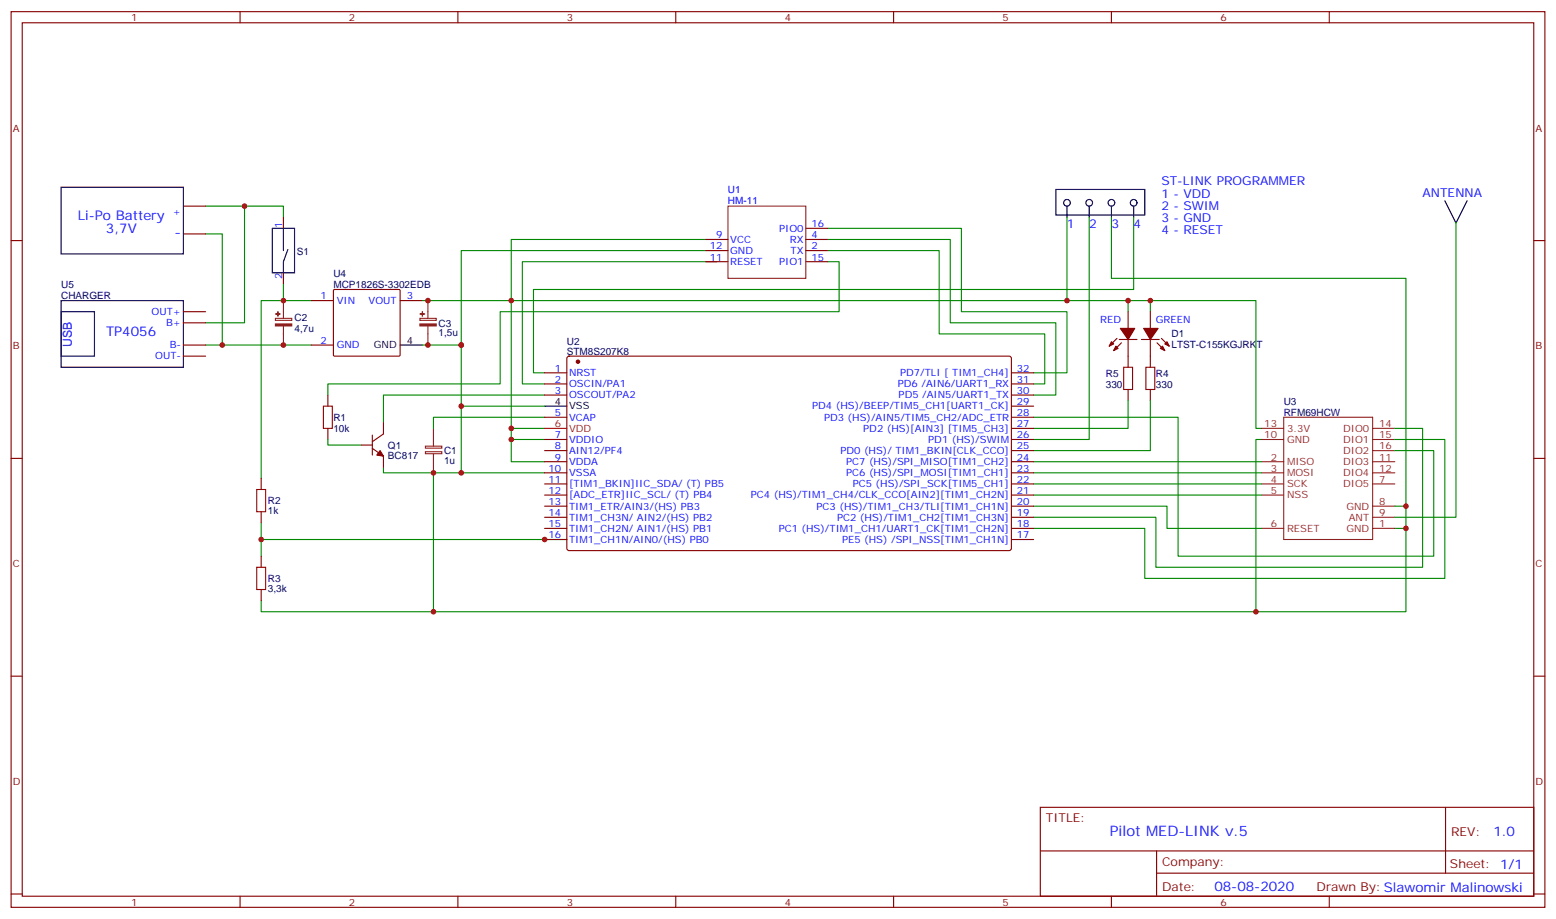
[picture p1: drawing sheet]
<svg xmlns="http://www.w3.org/2000/svg" width="494mm" height="292mm" viewBox="0 0 494 292" stroke-linecap="round" stroke-linejoin="round" font-family="sans-serif">
<g fill="none" stroke="#870000" stroke-width=".35">
<path d="M3.5 3.7h486.9v284.3h-486.9zM7.1 7.2h479.7v277.3h-479.7zM76.2 3.7v3.5M145.3 3.7v3.5M214.5 3.7v3.5M283.6 3.7v3.5M352.8 3.7v3.5M421.9 3.7v3.5M3.5 76.4h3.6M58.2 74.3h7.1M58.2 65.4h7.1M90 69v3.5"/>
<path d="M224 79.6h7.1M224 76h7.1M255.8 72.5h7M255.8 79.6h7M255.8 76h7M486.8 76.4h3.6M58.2 99h7.1M90 86.6v3.5M98.8 95.4h7M105.9 92.1l.3-.2h20.6l.2 .4-.1 20.6-.3 .2-20.6-.1-.2-.3zM127 95.4h7.1M224 83.1h7.1"/>
<path d="M255.8 83.1h7M358.1 99v5.2M365.1 99v5.2M58.2 113.1h7.1M58.2 109.5h7.1M58.2 102.5h7.1M98.8 109.5h7M172.9 118.4h7M180.2 113.3l.4-.2h140l.4 .7v60.6l-.7 .4-140-.1-.4-.6v-60.3zM321 118.4h7.1M354.5 107.4l-2.4 2.5M355.2 107.8h5.7"/>
<path d="M356 108.8l-2.5 2.5M358.1 107.8v8.8M362.3 107.8h5.6M365.1 107.8v8.8M367.2 108.8l2.5 2.5M368.7 107.4l2.4 2.5M104.1 125.4v3.5M104.1 136v3.5M118.2 138.1v6.4M121.7 134.2v3.6l-3.5 2.4M172.9 132.5h7M172.9 121.9h7"/>
<path d="M172.9 125.4h7M172.9 139.5h7M321 132.5h7.1M321 121.9h7.1M321 125.4h7.1M321 139.5h7.1M321 136h7.1M321 128.9h7.1M358.1 123.6v3.6M365.1 123.6v3.6M3.5 145.5h3.6M82.9 151.9v3.5"/>
<path d="M114.7 141.3h3.5M118.2 142.3l3.5 2.5v3.5M172.9 143.1h7M172.9 146.6h7M172.9 150.1h7M172.9 153.6h7M172.9 157.2h7M321 143.1h7.1M321 146.6h7.1M321 150.1h7.1M321 153.6h7.1M321 157.2h7.1"/>
<path d="M486.8 145.5h3.6M82.9 162.5v3.5M82.9 176.6v3.5M172.9 160.7h7M172.9 164.2h7M172.9 167.7h7M172.9 171.3h7M321 160.7h7.1M321 164.2h7.1M321 167.7h7.1M321 171.3h7.1M82.9 187.1v3.6"/>
<path d="M3.5 214.7h3.6M486.8 214.7h3.6M330.2 256.3h156.6v28.2h-156.6zM458.8 256.3v20.9M330.2 270.1h156.5M367.1 277.2h119.6M367.1 270.1v14.2M3.5 283.8h3.6M76.2 284.5v3.5M145.3 284.5v3.5M214.5 284.5v3.5M283.6 284.5v3.5"/>
<path d="M352.8 284.5v3.5M421.9 284.5v3.5M486.8 283.8h3.6"/>
</g>
<g fill="none" stroke="#008700" stroke-width=".35">
<path d="M65.3 74.3h5.3v35.2M65.3 65.4h12.3M90 69v-3.6h-12.4v37.1h-12.3M224 79.6h-77.6v29.9M224 76h-61.7v60M262.8 72.5h42.4v26.5h33.5v19.4h-10.6M262.8 76h38.8v26.5h33.5v22.9h-7M262.8 79.6h35.3v26.4h33.5v15.9h-3.5M338.7 69v26.4M345.7 69v70.5h-17.6M352.8 69v19.4h93.5v72.3M359.8 69v22.9h-190.5v26.5h3.6"/>
<path d="M462.1 70.7v93.5h-19.4M90 95.4h-7.1v56.5M90 90.1v5.3h8.8M134.1 95.4h264.5v40.6h1.8M227.5 83.1h-61.7v38.8h7.1M262.8 83.1h3.5v15.9h-107.6v22.9h-54.6v3.5M358.1 95.4v3.6M365.1 95.4v3.6M65.3 109.5h33.5M134.1 109.5h12.3v19.4M104.1 139.5v1.8h10.6M162.3 136v10.6h10.6"/>
<path d="M162.3 139.5h10.6M162.3 136h10.6M172.9 125.4h-51.2v8.8M172.9 128.9h-26.5v21.2h26.5M172.9 132.5h-35.3v3.5M328.1 132.5h45.8v44.1h81.2v-33.5h-12.4M358.1 127.2v8.8h-30M365.1 127.2v15.9h-37M400.4 139.5h-1.8v54.7M442.7 136h8.9v44.1h-84.7v-15.9h-38.8M442.7 139.5h15.9v44.1h-95.2v-15.9h-35.3M121.7 148.3v1.8h15.9v44.1"/>
<path d="M137.6 150.1h8.8M328.1 157.2h72.3M328.1 153.6h72.3M328.1 150.1h72.3M328.1 146.6h72.3M82.9 166v10.6M82.9 171.3h97M328.1 160.7h42.3v7h30M442.7 160.7h3.6v33.5h-308.7M442.7 167.7h3.6M82.9 190.7v3.5h54.7"/>
</g>
<g fill="none" stroke="#000" stroke-width=".35">
<path d="M19.4 59.4h38.8v21.2h-38.8zM86.4 72.5h7.1v14.1h-7.1zM90 72.5v7.1M91.4 79.2l-1.4 3.9v3.5M335.1 60.1h28.3v8.2h-28.3zM338.7 65.4v3.6M345.7 65.4v3.6M352.8 65.4v3.6M359.8 65.4v3.6M458.6 63.8l3.5 7 3.6-7M19.4 95.4h38.8v21.2h-38.8zM19.4 99h10.6v14.1h-10.6z"/>
<path d="M127 109.5h7.1M172.9 128.9h7"/>
<circle cx="338.7" cy="64.4" r="1.06"/>
<circle cx="345.7" cy="64.4" r="1.06"/>
<circle cx="352.8" cy="64.4" r="1.06"/>
<circle cx="359.8" cy="64.4" r="1.06"/>
</g>
<path d="M356.7 116.6h2.8v7h-2.8zM363.7 116.6h2.8v7h-2.8zM102.7 128.9h2.8v7.1h-2.8zM81.5 155.4h2.8v7.1h-2.8zM81.5 180.1h2.8v7h-2.8z" fill="none" stroke="#a10000" stroke-width=".35"/>
<g fill="#870000" stroke="#870000" stroke-width=".35">
<path d="M368.3 110.6l.7-.7 .7 1.4z"/>
<path d="M369.7 109.2l.7-.7 .7 1.4z"/>
<path d="M363 104.2h4.6l-2.5 3.6z"/>
<path d="M354.2 109.9l.7 .7-1.4 .7z"/>
<path d="M352.8 108.5l.7 .7-1.4 .7z"/>
<path d="M355.6 104.2h4.6l-2.1 3.6z"/>
<path d="M120.6 143.1l1.1 1.7-2.1-.3z"/>
<circle cx="183.4" cy="114.8" r=".53"/>
</g>
<g fill="none" stroke="#8c2424" stroke-width=".35">
<path d="M90 95.4v5.7M135.8 95.4v5.7M87.4 101.1h5.2v.6h-5.2zM90 103.5v6M133.3 101.1h5.2v.6h-5.2zM135.8 103.5v6M137.6 136v5.6M400.4 136h7.1M400.4 139.5h7.1M407.5 132.5h28.2v38.8h-28.2zM435.7 136h7M435.7 139.5h7"/>
<path d="M135 143.4h5.2v.6h-5.2zM135 141.6h5.2v.7h-5.2zM137.6 144.1v6M400.4 146.6h7.1M400.4 150.1h7.1M400.4 153.6h7.1M400.4 157.2h7.1M435.7 143.1h7M435.7 146.6h7M435.7 150.1h7M435.7 153.6h7M400.4 167.7h7.1"/>
<path d="M435.7 167.7h7M435.7 164.2h7M435.7 160.7h7"/>
</g>
<path d="M231.1 65.4h24.7v23h-24.7z" fill="none" stroke="#633" stroke-width=".35"/>
<g fill="#8c2424" stroke="#8c2424" stroke-width=".35">
<path d="M133.3 102.8h5.2v.7h-5.2z"/>
<path d="M133.3 99.7h1.5z"/>
<path d="M134.1 99v1.4z"/>
<path d="M87.4 102.8h5.2v.7h-5.2z"/>
<path d="M87.5 99.7h1.4z"/>
<path d="M88.2 99v1.4z"/>
</g>
<path d="M172.9 136h7" fill="none" stroke="#f00" stroke-width=".35"/>
<g fill="#c00">
<circle cx="146.4" cy="150.1" r=".88"/>
<circle cx="137.6" cy="150.1" r=".88"/>
<circle cx="398.6" cy="194.2" r=".88"/>
<circle cx="82.9" cy="171.3" r=".88"/>
<circle cx="172.9" cy="171.3" r=".88"/>
<circle cx="135.8" cy="95.4" r=".88"/>
<circle cx="162.3" cy="95.4" r=".88"/>
<circle cx="162.3" cy="136" r=".88"/>
<circle cx="162.3" cy="139.5" r=".88"/>
<circle cx="137.6" cy="194.2" r=".88"/>
<circle cx="90" cy="95.4" r=".88"/>
<circle cx="446.3" cy="160.7" r=".88"/>
<circle cx="365.1" cy="95.4" r=".88"/>
<circle cx="446.3" cy="167.7" r=".88"/>
<circle cx="146.4" cy="109.5" r=".88"/>
<circle cx="135.8" cy="109.5" r=".88"/>
<circle cx="146.4" cy="128.9" r=".88"/>
<circle cx="358.1" cy="95.4" r=".88"/>
<circle cx="338.7" cy="95.4" r=".88"/>
<circle cx="90" cy="109.5" r=".88"/>
<circle cx="77.6" cy="65.4" r=".88"/>
<circle cx="70.6" cy="109.5" r=".88"/>
</g>
<g font-size="4.6" fill="#00f">
<text x="55.4" y="75.3">-</text>
<text x="352.3" y="265.3">Pilot MED-LINK v.5</text>
</g>
<g font-size="4.2" fill="#00f">
<text x="24.7" y="69.8">Li-Po Battery</text>
<text x="33.6" y="74">3,7V</text>
<text x="33.6" y="106.8">TP4056</text>
<text x="474" y="265.6">1.0</text>
<text x="385.5" y="282.9">08-08-2020</text>
</g>
<g font-size="3.9" fill="#00f">
<text x="368.7" y="58.8">ST-LINK PROGRAMMER</text>
<text x="368.7" y="62.7">1 - VDD</text>
<text x="451.6" y="62.7">ANTENNA</text>
<text x="368.7" y="66.6">2 - SWIM</text>
<text x="368.7" y="70.5">3 - GND</text>
<text x="338.7" y="72.5">1</text>
<text x="345.7" y="72.5">2</text>
<text x="352.8" y="72.5">3</text>
<text x="359.8" y="72.5">4</text>
<text x="368.7" y="74.4">4 - RESET</text>
<text x="22.8" y="110.2" transform="rotate(-90 22.8 110.2)">USB</text>
</g>
<g font-size="3.9" fill="#800">
<text x="332" y="260.9">TITLE:</text>
<text x="460.6" y="265.6">REV:</text>
<text x="368.9" y="275.1">Company:</text>
<text x="460.2" y="275.7">Sheet: 1/1</text>
<text x="368.9" y="282.8">Date:</text>
<text x="417.9" y="282.8">Drawn By:Slawomir Malinowski</text>
</g>
<g font-size="3.2" fill="#800">
<text x="41.6" y="6.7">1</text>
<text x="110.8" y="6.7">2</text>
<text x="179.9" y="6.7">3</text>
<text x="249.1" y="6.7">4</text>
<text x="318.2" y="6.7">5</text>
<text x="387.3" y="6.7">6</text>
<text x="4.1" y="41.8">A</text>
<text x="487.4" y="41.8">A</text>
<text x="4.1" y="110.9">B</text>
<text x="487.4" y="110.9">B</text>
<text x="4.1" y="180.1">C</text>
<text x="487.4" y="180.1">C</text>
<text x="4.1" y="249.2">D</text>
<text x="487.4" y="249.2">D</text>
<text x="41.6" y="287.5">1</text>
<text x="110.8" y="287.5">2</text>
<text x="179.9" y="287.5">3</text>
<text x="249.1" y="287.5">4</text>
<text x="318.2" y="287.5">5</text>
<text x="387.3" y="287.5">6</text>
</g>
<g font-size="3.2" fill="#00f">
<text x="231.1" y="64.9">HM-11</text>
<text x="231.1" y="61.4">U1</text>
<text x="54.9" y="68.3">+</text>
<text x="89.6" y="72.5" transform="rotate(-90 89.6 72.5)">1</text>
<text x="227.3" y="75.7">9</text>
<text x="231.8" y="77.1">VCC</text>
<text x="247.3" y="73.6">PIO0</text>
<text x="250.7" y="77.1">RX</text>
<text x="257.5" y="72.1">16</text>
<text x="257.5" y="75.7">4</text>
<text x="225.3" y="82.7">11</text>
<text x="225.3" y="79.2">12</text>
<text x="231.8" y="80.6">GND</text>
<text x="250.9" y="80.6">TX</text>
<text x="257.5" y="82.7">15</text>
<text x="257.5" y="79.2">2</text>
<text x="89.6" y="88.6" transform="rotate(-90 89.6 88.6)">2</text>
<text x="231.8" y="84.1">RESET</text>
<text x="247.3" y="84.1">PIO1</text>
<text x="101.7" y="95.1">1</text>
<text x="129.1" y="95.1">3</text>
<text x="48.1" y="100">OUT+</text>
<text x="106.9" y="96.5">VIN</text>
<text x="117" y="96.5">VOUT</text>
<text x="52.7" y="103.5">B+</text>
<text x="349.2" y="102.5">RED</text>
<text x="366.9" y="102.5">GREEN</text>
<text x="53.9" y="110.6">B-</text>
<text x="101.7" y="109.2">2</text>
<text x="106.9" y="110.6">GND</text>
<text x="49.3" y="114.1">OUT-</text>
<text x="176.1" y="118">1</text>
<text x="180.6" y="119.4">NRST</text>
<text x="285.7" y="119.4">PD7/TLI [ TIM1_CH4]</text>
<text x="322.8" y="118">32</text>
<text x="176.1" y="121.5">2</text>
<text x="176.1" y="125.1">3</text>
<text x="180.6" y="122.9">OSCIN/PA1</text>
<text x="285" y="122.9">PD6 /AIN6/UART1_RX</text>
<text x="322.8" y="125.1">30</text>
<text x="322.8" y="121.5">31</text>
<text x="180.6" y="126.5">OSCOUT/PA2</text>
<text x="257.8" y="130">PD4 (HS)/BEEP/TIM5_CH1[UART1_CK]</text>
<text x="285.2" y="126.5">PD5 /AIN5/UART1_TX</text>
<text x="322.8" y="128.6">29</text>
<text x="176.1" y="132.1">5</text>
<text x="180.6" y="133.5">VCAP</text>
<text x="261.6" y="133.5">PD3 (HS)/AIN5/TIM5_CH2/ADC_ETR</text>
<text x="274" y="137.1">PD2 (HS)[AIN3] [TIM5_CH3]</text>
<text x="322.8" y="135.6">27</text>
<text x="322.8" y="132.1">28</text>
<text x="176.1" y="142.7">8</text>
<text x="176.1" y="139.2">7</text>
<text x="180.6" y="140.6">VDDIO</text>
<text x="294.6" y="140.6">PD1 (HS)/SWIM</text>
<text x="322.8" y="142.7">25</text>
<text x="322.8" y="139.2">26</text>
<text x="174.1" y="149.8">10</text>
<text x="176.1" y="146.2">9</text>
<text x="180.6" y="144.1">AIN12/PF4</text>
<text x="180.6" y="147.6">VDDA</text>
<text x="266.8" y="144.1">PD0 (HS)/ TIM1_BKIN[CLK_CCO]</text>
<text x="268.6" y="147.6">PC7 (HS)/SPI_MISO[TIM1_CH2]</text>
<text x="322.8" y="149.8">23</text>
<text x="322.8" y="146.2">24</text>
<text x="174.1" y="153.3">11</text>
<text x="180.6" y="151.2">VSSA</text>
<text x="180.6" y="154.7">[TIM1_BKIN]IIC_SDA/ (T) PB5</text>
<text x="268.6" y="151.2">PC6 (HS)/SPI_MOSI[TIM1_CH1]</text>
<text x="270.7" y="154.7">PC5 (HS)/SPI_SCK[TIM5_CH1]</text>
<text x="322.8" y="153.3">22</text>
<text x="174.1" y="156.8">12</text>
<text x="174.1" y="160.3">13</text>
<text x="180.6" y="158.2">[ADC_ETR]IIC_SCL/ (T) PB4</text>
<text x="180.6" y="161.7">TIM1_ETR/AIN3/(HS) PB3</text>
<text x="238.4" y="158.2">PC4 (HS)/TIM1_CH4/CLK_CCO[AIN2][TIM1_CH2N]</text>
<text x="259.2" y="161.7">PC3 (HS)/TIM1_CH3/TLI[TIM1_CH1N]</text>
<text x="322.8" y="160.3">20</text>
<text x="322.8" y="156.8">21</text>
<text x="174.1" y="163.9">14</text>
<text x="174.1" y="167.4">15</text>
<text x="180.6" y="165.3">TIM1_CH3N/ AIN2/(HS) PB2</text>
<text x="265.7" y="165.3">PC2 (HS)/TIM1_CH2[TIM1_CH3N]</text>
<text x="322.8" y="167.4">18</text>
<text x="322.8" y="163.9">19</text>
<text x="174.1" y="170.9">16</text>
<text x="180.6" y="168.8">TIM1_CH2N/ AIN1/(HS) PB1</text>
<text x="180.6" y="172.3">TIM1_CH1N/AIN0/(HS) PB0</text>
<text x="247.2" y="168.8">PC1 (HS)/TIM1_CH1/UART1_CK[TIM1_CH2N]</text>
<text x="267.3" y="172.3">PE5 (HS) /SPI_NSS[TIM1_CH1N]</text>
<text x="322.8" y="170.9">17</text>
</g>
<g font-size="3.2" fill="#000080">
<text x="94.2" y="81.1">S1</text>
<text x="105.8" y="87.8">U4</text>
<text x="19.4" y="94.9">CHARGER</text>
<text x="19.4" y="91.4">U5</text>
<text x="105.8" y="91.4">MCP1826S-3302EDB</text>
<text x="93.5" y="102">C2</text>
<text x="93.5" y="105.5">4,7u</text>
<text x="139.2" y="106.8">1,5u</text>
<text x="139.2" y="103.7">C3</text>
<text x="371.8" y="107.1">D1</text>
<text x="179.9" y="112.5">STM8S207K8</text>
<text x="179.9" y="109.4">U2</text>
<text x="371.8" y="110.3">LTST-C155KGJRKT</text>
<text x="351" y="119.6">R5</text>
<text x="366.9" y="119.6">R4</text>
<text x="351" y="123.1">330</text>
<text x="366.9" y="123.1">330</text>
<text x="407.5" y="131.9">RFM69HCW</text>
<text x="407.5" y="128.4">U3</text>
<text x="105.8" y="137.2">10k</text>
<text x="105.8" y="133.7">R1</text>
<text x="123.1" y="142.4">Q1</text>
<text x="123.1" y="145.6">BC817</text>
<text x="140.9" y="147.3">1u</text>
<text x="140.9" y="144.1">C1</text>
<text x="85" y="160.1">R2</text>
<text x="85" y="163.2">1k</text>
<text x="85" y="184.8">R3</text>
<text x="85" y="187.9">3,3k</text>
</g>
<g font-size="3.2">
<text x="118.7" y="110.6">GND</text>
<text x="129.1" y="109.2">4</text>
<text x="176.1" y="128.6">4</text>
<text x="180.6" y="130">VSS</text>
</g>
<g font-size="3.2" fill="#f00">
<text x="176.1" y="135.6">6</text>
<text x="180.6" y="137.1">VDD</text>
</g>
<g font-size="3.2" fill="#8d2323">
<text x="401.3" y="135.6">13</text>
<text x="408.5" y="137.1">3.3V</text>
<text x="426.3" y="137.1">DIO0</text>
<text x="437.8" y="135.6">14</text>
<text x="401.3" y="139.2">10</text>
<text x="408.5" y="140.6">GND</text>
<text x="426.3" y="140.6">DIO1</text>
<text x="437.8" y="139.2">15</text>
<text x="437.8" y="142.7">16</text>
<text x="403.3" y="146.2">2</text>
<text x="403.3" y="149.8">3</text>
<text x="408.5" y="147.6">MISO</text>
<text x="426.3" y="144.1">DIO2</text>
<text x="426.3" y="147.6">DIO3</text>
<text x="437.8" y="146.2">11</text>
<text x="437.8" y="149.8">12</text>
<text x="403.3" y="153.3">4</text>
<text x="408.5" y="154.7">SCK</text>
<text x="408.5" y="151.2">MOSI</text>
<text x="426.3" y="151.2">DIO4</text>
<text x="426.3" y="154.7">DIO5</text>
<text x="437.8" y="153.3">7</text>
<text x="403.3" y="156.8">5</text>
<text x="408.5" y="158.2">NSS</text>
<text x="427.3" y="161.7">GND</text>
<text x="437.8" y="160.3">8</text>
<text x="403.3" y="167.4">6</text>
<text x="428.1" y="165.3">ANT</text>
<text x="437.8" y="167.4">1</text>
<text x="437.8" y="163.9">9</text>
<text x="408.5" y="168.8">RESET</text>
<text x="427.3" y="168.8">GND</text>
</g>
</svg>
